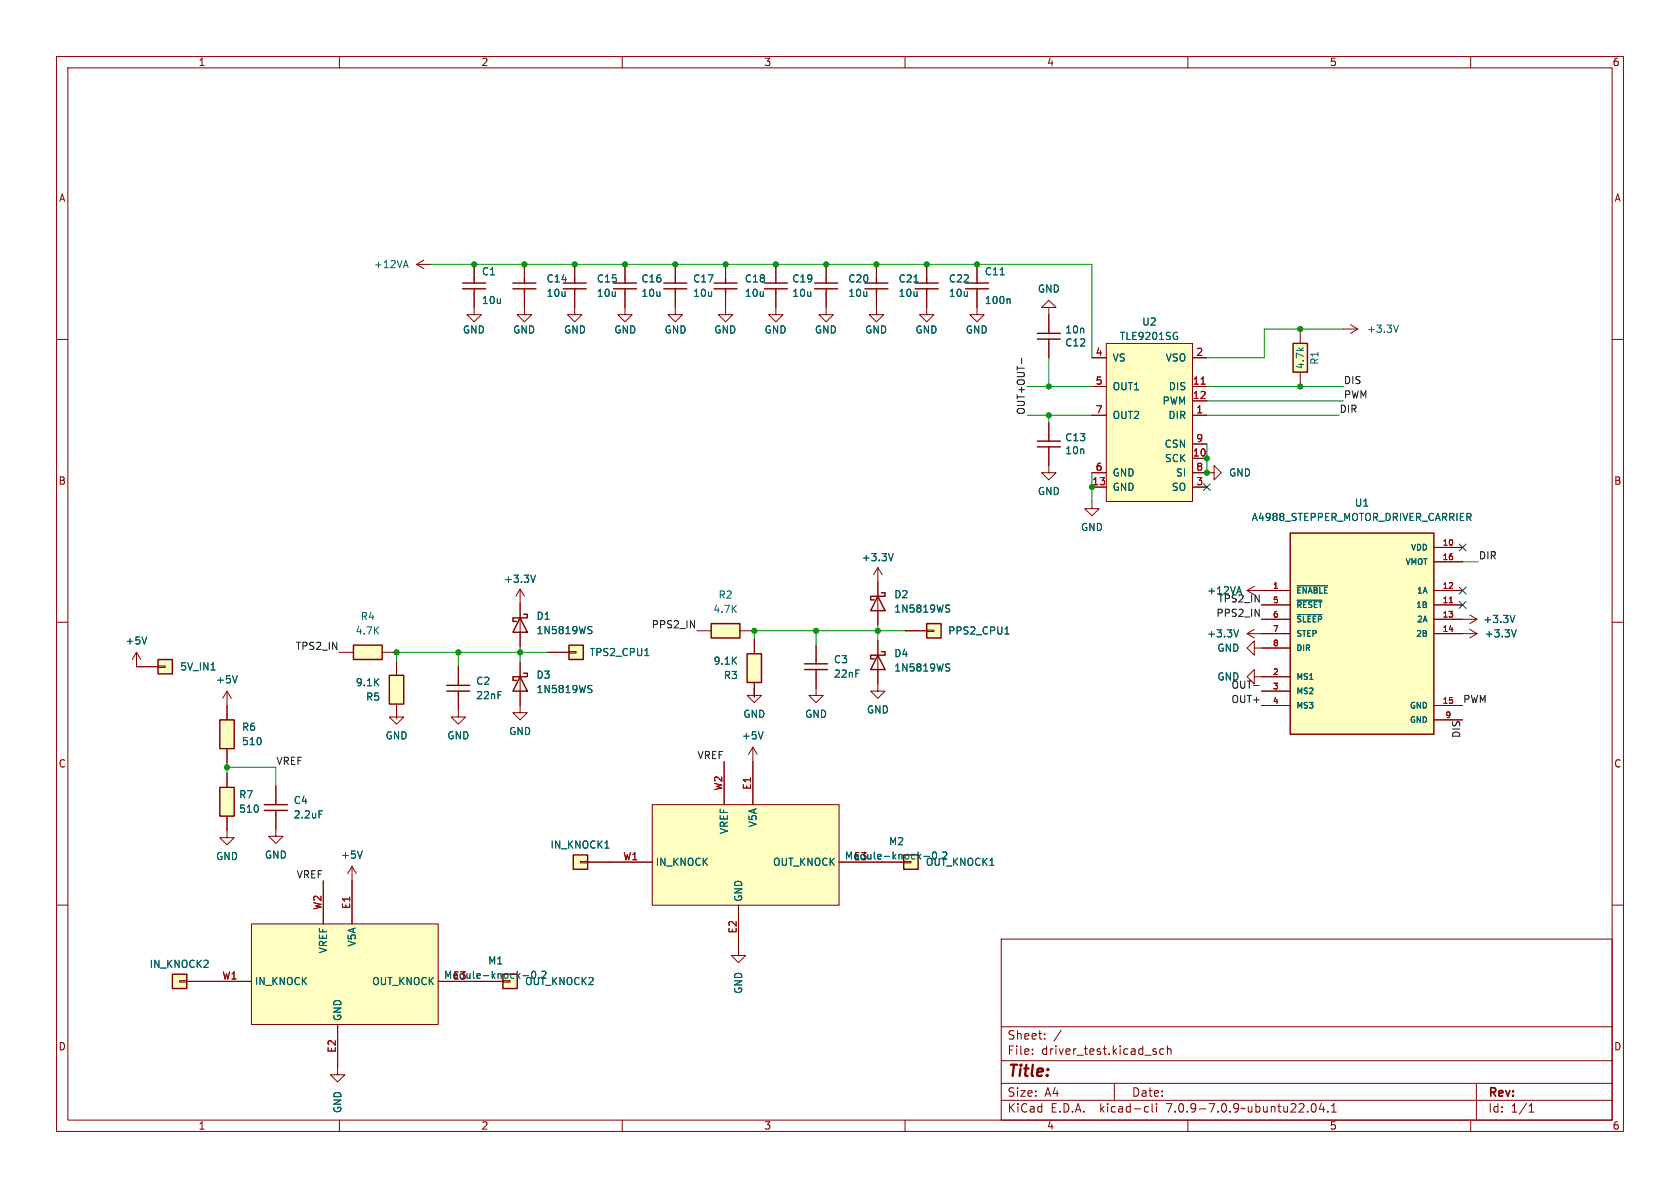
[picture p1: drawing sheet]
<svg xmlns="http://www.w3.org/2000/svg" width="297mm" height="210mm" viewBox="0 0 297 210" stroke-linecap="round" stroke-linejoin="round" font-family="sans-serif">
<g fill="none" stroke="#840000" stroke-width=".18">
<path d="M10 10h277v190h-277zM12 12h273v186h-273zM60 10v2M110 10v2M160 10v2M210 10v2M260 10v2M10 60h2M73.7 46.7l1.2 .8M73.7 46.7h2.5M74.9 46l-1.2 .7M83.8 51.8v3.8h-1.3l1.3 1.3 1.3-1.3h-1.3"/>
<path d="M83.8 46.7v2.6M92.7 51.8v3.8h-1.3l1.3 1.3 1.3-1.3h-1.3M92.7 46.7v2.6M101.6 51.8v3.8h1.3l-1.3 1.3-1.3-1.3h1.3M101.6 46.7v2.6M110.5 51.8v3.8h1.3l-1.3 1.3-1.3-1.3h1.3M110.5 46.7v2.6M119.4 51.8v3.8h1.2l-1.2 1.3-1.3-1.3h1.3M119.4 46.7v2.6M128.3 51.8v3.8h-1.3l1.3 1.3 1.2-1.3h-1.2M128.3 46.7v2.6M137.2 51.8v3.8h-1.3l1.3 1.3 1.2-1.3h-1.2"/>
<path d="M137.2 46.7v2.6M146 51.8v3.8h-1.2l1.2 1.3 1.3-1.3h-1.3M146 46.7v2.6M154.9 51.8v3.8h-1.2l1.2 1.3 1.3-1.3h-1.3M154.9 46.7v2.6M163.8 51.8v3.8h-1.2l1.2 1.3 1.3-1.3h-1.3M163.8 46.7v2.6M172.7 51.8v3.8h-1.3l1.3 1.3 1.3-1.3h-1.3M172.7 46.7v2.6M185.4 54.4h1.3l-1.3-1.3-1.3 1.3h1.3v3.8M229.9 58.2v2.5M237.5 58.2h2.5"/>
<path d="M238.8 57.4l1.2 .8M240 58.2l-1.2 .7M285 60h2M185.4 79.8v3.8h-1.3l1.3 1.2 1.3-1.2h-1.3M185.4 60.7v2.5M185.4 74.7v2.5M193 73.4h2.6M193 68.3h2.6M193 63.2h2.6M195.6 60.7h15.2v27.9h-15.2zM210.8 73.4h2.6M210.8 68.3h2.6"/>
<path d="M210.8 70.9h2.6M210.8 63.2h2.6M210.8 78.5h2.6M229.9 65.8v2.5M193 88.6v1.3h-1.2l1.2 1.3 1.3-1.3h-1.3M193 86.1h2.6M193 83.6h2.6M210.8 83.6h3.8v1.2l1.3-1.2-1.3-1.3v1.3M210.8 81h2.6M210.8 86.1h2.6M253.5 96.8h5.1M253.5 99.3h5.1"/>
<path d="M10 110h2M24.1 115.3l-.7 1.3M24.1 115.3v2.6h3.8M24.1 115.3l.8 1.3M27.9 117.7h1.3v.3h-1.3zM59.9 115.3h2.6M67.6 115.3h2.5M70.1 116.8v2.6M81 117.9v2.5M91.9 117.1v8.9h-1.2l1.2 1.3 1.3-1.3h-1.3M91.9 104.1v10.2M91.9 104.1l-.7 1.3"/>
<path d="M91.9 104.1l.8 1.3M96.8 115.3h3.8M100.6 115.2h1.3v.2h-1.3zM123.2 111.5h2.5M130.8 111.5h2.5M133.3 113v2.6M144.3 119.1v3.8h-1.3l1.3 1.3 1.2-1.3h-1.2M144.3 114v2.6M155.2 113.3v8.9h-1.3l1.3 1.2 1.3-1.2h-1.3M155.2 100.3v10.2M155.2 100.3l-.8 1.3M155.2 100.3l.8 1.3"/>
<path d="M160 111.5h3.8M163.8 111.4h1.3v.2h-1.3zM220.5 104.4h7.6M220.5 112h7.6M220.5 112l1.2 .8M220.5 104.4l1.2 .8M221.7 114.6v-1.3l-1.2 1.3 1.2 1.2v-1.2h6.4M221.7 119.6v-1.2l-1.2 1.2 1.2 1.3v-1.3h6.4M221.7 111.3l-1.2 .7M221.7 103.6l-1.2 .8M223 106.9h5.1M223 109.5h5.1"/>
<path d="M253.5 104.4h5.1M253.5 106.9h5.1M253.5 109.5h7.6M253.5 112h7.6M259.8 111.3l1.3 .7M259.8 108.7l1.3 .8M261.1 112l-1.3 .8M261.1 109.5l-1.3 .7M285 110h2M40.1 122.2l-.7 1.2M40.1 122.2v5.1M40.1 132.3v2.6"/>
<path d="M40.1 136.7v2.5M40.1 122.2l.8 1.2M48.8 138.9v2.6M70.1 125.5v1.2h-1.3l1.3 1.3 1.3-1.3h-1.3M70.1 124.5v2.5M81 122.9v3.8h-1.2l1.2 1.3 1.3-1.3h-1.3M128 134.6v7.6M133.1 132.1l-.8 1.3M133.1 132.1v10.1M133.1 132.1l.8 1.3M133.3 121.7v1.2h-1.2l1.2 1.3 1.3-1.3h-1.3M133.3 120.7v2.5"/>
<path d="M223 124.7h5.1M223 122.2h5.1M253.5 124.7h5.1M253.5 127.3h5.1M10 160h2M40.1 144.3v3.8h-1.2l1.2 1.3 1.3-1.3h-1.3M48.8 144v3.8h-1.3l1.3 1.3 1.2-1.3h-1.2M57.1 155.7v7.6M62.2 153.2l-.7 1.2M62.2 153.2v10.1M62.2 153.2l.8 1.2M102.6 152.3h1.3v.2h-1.3z"/>
<path d="M103.9 152.4h11.4M115.3 142.2h33v17.8h-33zM148.3 152.4h11.5M285 160h2M31.7 173.4h1.3v.2h-1.3zM33 173.5h11.4M44.4 163.3h33.1v17.8h-33.1zM77.5 173.5h11.4M130.6 160v8.9h-1.3l1.3 1.3 1.2-1.3h-1.2M177 166h108v32h-108zM59.7 181.1v8.9h-1.3l1.3 1.3 1.3-1.3h-1.3M60 198v2"/>
<path d="M110 198v2M160 198v2M177 194.5h108M177 191.5h108M177 187.5h108M177 181.5h108M182.5 186.3v.1M182.5 185.5v.1M184.7 183.6v.1M184.7 182.8v.1M187.6 182.1l-1.3 2M197 191.5v3"/>
<path d="M202.6 195.6l.4 .1M203 196.5l-.4 .1M203.7 195.1v1.3l.2 .2M204.2 185.9l.3 .2-.3 .3M204.2 185.4l.2 .1M204.5 195.1v.1M204.5 195.6v1M205.7 185.5l-.4-.1-.3 .3v.4l.2 .2h.5M206.4 185.5l.2-.1 .4 .1v.9M206.4 184.9v1.5M210 198v2M232 195.2l.2-.1a.81 .81 0 0 1 .6 .6 .81 .81 0 0 1-.3 .8l-.2 .1a.81 .81 0 0 1-.6-.6 .81 .81 0 0 1 .3-.8z"/>
<path d="M233.6 195l-.4 1.1h1M234 195.6v1M234.7 196.5v.1M235.4 196.6h.8M235.4 195.5l.4-.4v1.5M260 198v2M261 191.5v6.5M270.3 196.6h.9M270.3 195.5l.4-.4v1.5"/>
</g>
<g fill="none" stroke="#006464" stroke-width=".18">
<path d="M71.4 47h.6M71.7 46l.5 1.3M161.6 49.9h.7M176.8 48.6h.7M178.4 52.8l.2 .2v.7M207.9 59.5h.3v.4l-.3 .1M208 58.7l.1 .1M247.2 57.5l-.4 1.2M157.9 97.9l-.4 1.2M25.9 112.6l-.4 1.3M37.3 118.4h.7M41.9 119.5l-.4 1.2"/>
<path d="M94.7 101.7l-.5 1.2M104.2 111.4l.3 .1 .2 .3-.3 .2h-.3M104.2 110.8h.5M114 115.9h.7M167.4 118l.4 .1 .1 .3-.2 .2h-.3M167.4 107.5l.4 .2 .1 .3-.2 .2h-.3M167.4 117.4h.5M167.4 106.9l.5 .1M177.7 112.1h.7M177.9 111l.1-.2v1.3M218.8 104.6h.6M219 111.3l-.5 1.3"/>
<path d="M219.1 103.7l.4 1.3M229.3 103.6h5.4M229.3 106.1h4.4M229.3 108.6h4.5M267.8 108.8l-.4 1.3M268.1 111.3l-.5 1.3M104.2 121.8l.3 .1 .2 .3-.3 .2h-.3M104.2 121.2h.5M134.9 129.4l-.4 1.2M56.4 143.3h.6M64 150.4l-.4 1.3M106.9 149.9h.8"/>
<path d="M164.8 151.4l.1-.6 .2-.2 .4 .1 .1 .7M166.7 150.7l.4-.1 .3 .4-.8 .9M94 172.5v-.6l.3-.2 .3 .1 .1 .7M95.8 171.8l.5-.1 .2 .3-.8 1"/>
</g>
<g fill="none" stroke="#840000" stroke-width=".25">
<path d="M81.8 51.1h4.1M81.8 50h4.1M83.8 49.3v.7M83.8 51.1v.7M90.7 51.1h4M90.7 50h4M92.7 49.3v.7M92.7 51.1v.7M99.6 51.1h4M99.6 50h4M101.6 49.3v.7M101.6 51.1v.7"/>
<path d="M108.5 51.1h4M108.5 50h4M110.5 49.3v.7M110.5 51.1v.7M117.3 51.1h4.1M117.3 50h4.1M119.4 49.3v.7M119.4 51.1v.7M126.2 51.1h4.1M126.2 50h4.1M128.3 49.3v.7M128.3 51.1v.7"/>
<path d="M135.1 51.1h4.1M135.1 50h4.1M137.2 49.3v.7M137.2 51.1v.7M144 51.1h4.1M144 50h4.1M146 49.3v.7M146 51.1v.7M152.9 51.1h4.1M152.9 50h4.1M154.9 49.3v.7M154.9 51.1v.7"/>
<path d="M161.8 51.1h4.1M161.8 50h4.1M163.8 49.3v.7M163.8 51.1v.7M170.7 51.1h4.1M170.7 50h4.1M172.7 49.3v.7M172.7 51.1v.7M183.4 58.9h4.1M183.4 59.9h4.1M185.4 58.2v.7M185.4 59.9v.8"/>
<path d="M183.4 79h4.1M183.4 78h4.1M185.4 77.2v.8M185.4 79v.8M228.6 60.7h2.5v5.1h-2.5zM228.1 94.2h25.4v35.6h-25.4zM27.9 116.6h2.6v2.5h-2.6zM62.5 114h5.1v2.6h-5.1zM68.8 119.4h2.6v5.1h-2.6zM91.9 119.6l1.3 2.6h-2.5zM91.9 109.2l1.3 2.6h-2.5zM92.6 119h.6v.6h-2.5v.7h.6"/>
<path d="M92.6 108.6h.6v.6h-2.5v.7h.6M100.6 114h2.5v2.6h-2.5zM125.7 110.2h5.1v2.6h-5.1zM132.1 115.6h2.5v5.1h-2.5zM142.2 118.4h4.1M142.2 117.3h4.1M144.3 116.6v.7M144.3 118.4v.7M155.2 115.8l1.3 2.6h-2.6zM155.2 105.4l1.3 2.6h-2.6zM155.8 115.2h.7v.6h-2.6v.7h.7M155.8 104.8h.7v.6h-2.6v.6h.7"/>
<path d="M163.8 110.2h2.6v2.6h-2.6zM38.9 139.2h2.5v5.1h-2.5zM38.9 127.3h2.5v5h-2.5zM79 122.2h4.1M79 121.2h4.1M81 120.4v.8M81 122.2v.7M46.7 143.3h4.1M46.7 142.2h4.1M48.8 141.5v.7M48.8 143.3v.7M101.3 151.1h2.6v2.6h-2.6z"/>
<path d="M159.8 151.1h2.5v2.6h-2.5zM30.5 172.2h2.5v2.6h-2.5zM88.9 172.2h2.5v2.6h-2.5z"/>
</g>
<g fill="#ffffc2" stroke="#ffffc2" stroke-width=".18">
<path d="M62.5 114h5.1v2.6h-5.1z"/>
<path d="M30.5 172.2h2.5v2.6h-2.5z"/>
<path d="M38.9 139.2h2.5v5.1h-2.5z"/>
<path d="M68.8 119.4h2.6v5.1h-2.6z"/>
<path d="M38.9 127.3h2.5v5h-2.5z"/>
<path d="M27.9 116.6h2.6v2.5h-2.6z"/>
<path d="M228.1 94.2h25.4v35.6h-25.4z"/>
<path d="M228.6 60.7h2.5v5.1h-2.5z"/>
<path d="M115.3 142.2h33v17.8h-33z"/>
<path d="M159.8 151.1h2.5v2.6h-2.5z"/>
<path d="M132.1 115.6h2.5v5.1h-2.5z"/>
<path d="M163.8 110.2h2.6v2.6h-2.6z"/>
<path d="M44.4 163.3h33.1v17.8h-33.1z"/>
<path d="M88.9 172.2h2.5v2.6h-2.5z"/>
<path d="M101.3 151.1h2.6v2.6h-2.6z"/>
<path d="M195.6 60.7h15.2v27.9h-15.2z"/>
<path d="M125.7 110.2h5.1v2.6h-5.1z"/>
<path d="M100.6 114h2.5v2.6h-2.5z"/>
</g>
<path d="M212.3 67.9h.8M256.2 106.5h.6" fill="none" stroke="#a90000" stroke-width=".18"/>
<path d="M180.6 63.3v1M221.6 121.2h1" fill="none" stroke="#0f0f0f" stroke-width=".18"/>
<g fill="none" stroke="#009600" stroke-width=".18">
<path d="M76.2 46.7h116.8v16.5M237.5 58.2h-14v5h-10.1M181.6 73.4h11.4M181.6 68.3h11.4M185.4 63.2v5.1M185.4 73.4v1.3M213.4 73.4h23.3M213.4 68.3h24.1M213.4 70.9h24.1M213.4 78.5v5.1M193 83.6v5M258.6 99.3h2.8"/>
<path d="M81 115.3v2.6M91.9 114.3v2.8M96.8 115.3h-26.7v1.5M144.3 111.5v2.5M155.2 110.5v2.8M160 111.5h-26.7v1.5M40.1 135.6h8.7v3.3M40.1 134.9v1.8M70.1 125.5v1.5M133.3 121.7v1.5"/>
</g>
<path d="M212.8 85.5l1.2 1.2M214 85.5l-1.2 1.2M258 96.2l1.2 1.2M259.2 96.2l-1.2 1.2M258 106.3l1.2 1.2M258 103.8l1.2 1.2M259.2 106.3l-1.2 1.2M259.2 103.8l-1.2 1.2" fill="none" stroke="#000084" stroke-width=".18"/>
<g fill="#009600" stroke="#009600" stroke-width=".18">
<circle cx="185.4" cy="73.4" r=".46"/>
<circle cx="193" cy="86.1" r=".46"/>
<circle cx="185.4" cy="68.3" r=".46"/>
<circle cx="81" cy="115.3" r=".46"/>
<circle cx="70.1" cy="115.3" r=".46"/>
<circle cx="101.6" cy="46.7" r=".46"/>
<circle cx="137.2" cy="46.7" r=".46"/>
<circle cx="92.7" cy="46.7" r=".46"/>
<circle cx="83.8" cy="46.7" r=".46"/>
<circle cx="119.4" cy="46.7" r=".46"/>
<circle cx="110.5" cy="46.7" r=".46"/>
<circle cx="128.3" cy="46.7" r=".46"/>
<circle cx="229.9" cy="68.3" r=".46"/>
<circle cx="213.4" cy="81" r=".46"/>
<circle cx="213.4" cy="83.6" r=".46"/>
<circle cx="229.9" cy="58.2" r=".46"/>
<circle cx="91.9" cy="115.3" r=".46"/>
<circle cx="40.1" cy="135.6" r=".46"/>
<circle cx="144.3" cy="111.5" r=".46"/>
<circle cx="155.2" cy="111.5" r=".46"/>
<circle cx="146" cy="46.7" r=".46"/>
<circle cx="154.9" cy="46.7" r=".46"/>
<circle cx="133.3" cy="111.5" r=".46"/>
<circle cx="163.8" cy="46.7" r=".46"/>
<circle cx="172.7" cy="46.7" r=".46"/>
</g>
<text font-size="2.8" fill="#840000" x="178" y="190.9">Title:</text>
<g font-size="2.1" fill="#840000">
<text x="178" y="184">Sheet:</text>
<text x="178" y="186.7">File:</text>
<text x="184.1" y="186.7">driver_test.kicad_sch</text>
<text x="178" y="196.9">KiCad</text>
<text x="178" y="194.1">Size:</text>
<text x="184.7" y="194.1">A4</text>
<text x="185.7" y="196.9">E.D.A.</text>
<text x="194.6" y="196.9">kicad-cli</text>
<text x="200" y="194.1">Date:</text>
<text x="206.5" y="196.9">7.0.9-7.0.9~ubuntu22.04.1</text>
<text x="263" y="194.3">Rev:</text>
<text x="263" y="196.9">Id:</text>
<text x="267.1" y="196.9">1/1</text>
</g>
<g font-size="1.8" fill="#840000">
<text x="35" y="11.9">1</text>
<text x="85" y="11.9">2</text>
<text x="135" y="11.9">3</text>
<text x="185" y="11.9">4</text>
<text x="235" y="11.9">5</text>
<text x="285" y="11.9">6</text>
<text x="10.3" y="35.9">A</text>
<text x="285.3" y="35.9">A</text>
<text x="10.3" y="85.9">B</text>
<text x="285.3" y="85.9">B</text>
<text x="10.3" y="135.9">C</text>
<text x="285.3" y="135.9">C</text>
<text x="10.3" y="185.9">D</text>
<text x="285.3" y="185.9">D</text>
<text x="35" y="199.9">1</text>
<text x="85" y="199.9">2</text>
<text x="135" y="199.9">3</text>
<text x="185" y="199.9">4</text>
<text x="235" y="199.9">5</text>
<text x="285" y="199.9">6</text>
</g>
<g font-size="1.8" fill="#006464">
<text x="66" y="47.6">+12VA</text>
<text x="85.1" y="48.9">C1</text>
<text x="85.1" y="53.9">10u</text>
<text x="96.5" y="50.1">C14</text>
<text x="96.5" y="52.7">10u</text>
<text x="105.4" y="50.1">C15</text>
<text x="105.4" y="52.7">10u</text>
<text x="113.3" y="50.1">C16</text>
<text x="113.3" y="52.7">10u</text>
<text x="122.4" y="50.1">C17</text>
<text x="122.4" y="52.7">10u</text>
<text x="131.6" y="50.1">C18</text>
<text x="131.6" y="52.7">10u</text>
<text x="140" y="50.1">C19</text>
<text x="140" y="52.7">10u</text>
<text x="149.9" y="50.1">C20</text>
<text x="149.9" y="52.7">10u</text>
<text x="158.8" y="50.1">C21</text>
<text x="158.8" y="52.7">10u</text>
<text x="167.6" y="50.1">C22</text>
<text x="167.6" y="52.7">10u</text>
<text x="174" y="53.9">100n</text>
<text x="174" y="48.9">C11</text>
<text x="183.4" y="51.9">GND</text>
<text x="81.7" y="59.2">GND</text>
<text x="90.6" y="59.2">GND</text>
<text x="99.6" y="59.2">GND</text>
<text x="108.5" y="59.2">GND</text>
<text x="117.4" y="59.2">GND</text>
<text x="126.2" y="59.2">GND</text>
<text x="135.1" y="59.2">GND</text>
<text x="144" y="59.2">GND</text>
<text x="152.9" y="59.2">GND</text>
<text x="161.7" y="59.2">GND</text>
<text x="170.6" y="59.2">GND</text>
<text x="188.2" y="59.2">10n</text>
<text x="201.8" y="57.8">U2</text>
<text x="241.6" y="59">+3.3V</text>
<text x="188.2" y="61.4">C12</text>
<text x="196.6" y="64.1">VS</text>
<text x="197.9" y="60.3">TLE9201SG</text>
<text x="206" y="64.1">VSO</text>
<text x="230.7" y="65.4" transform="rotate(-90 230.7 65.4)">4.7k</text>
<text x="233.3" y="64.6" transform="rotate(-90 233.3 64.6)">R1</text>
<text x="196.6" y="69.2">OUT1</text>
<text x="205.4" y="71.7">PWM</text>
<text x="206.5" y="69.2">DIS</text>
<text x="196.6" y="74.3">OUT2</text>
<text x="206.5" y="74.3">DIR</text>
<text x="188.2" y="78.2">C13</text>
<text x="188.2" y="80.5">10n</text>
<text x="205.8" y="79.3">CSN</text>
<text x="205.9" y="81.9">SCK</text>
<text x="183.4" y="87.7">GND</text>
<text x="196.6" y="87">GND</text>
<text x="196.6" y="84.4">GND</text>
<text x="207.1" y="87">SO</text>
<text x="207.8" y="84.4">SI</text>
<text x="217.2" y="84.4">GND</text>
<text x="239.4" y="89.8">U1</text>
<text x="191" y="94.1">GND</text>
<text x="221.2" y="92.3">A4988_STEPPER_MOTOR_DRIVER_CARRIER</text>
<text x="152.2" y="99.4">+3.3V</text>
<text x="89" y="103.2">+3.3V</text>
<text x="126.9" y="106">R2</text>
<text x="158" y="106">D2</text>
<text x="213.3" y="105.3">+12VA</text>
<text x="62.8" y="112.4">4.7K</text>
<text x="63.7" y="109.8">R4</text>
<text x="94.8" y="109.8">D1</text>
<text x="94.8" y="112.3">1N5819WS</text>
<text x="126" y="108.6">4.7K</text>
<text x="158" y="108.5">1N5819WS</text>
<text x="167.5" y="112.4">PPS2_CPU1</text>
<text x="213.3" y="112.9">+3.3V</text>
<text x="262.1" y="110.3">+3.3V</text>
<text x="262.4" y="112.9">+3.3V</text>
<text x="22.1" y="114.1">+5V</text>
<text x="31.8" y="118.7">5V_IN1</text>
<text x="104.1" y="116.2">TPS2_CPU1</text>
<text x="126" y="117.7">9.1K</text>
<text x="147.3" y="117.4">C3</text>
<text x="147.3" y="120">22nF</text>
<text x="158" y="116.4">D4</text>
<text x="158" y="118.9">1N5819WS</text>
<text x="215.1" y="115.4">GND</text>
<text x="38.1" y="121">+5V</text>
<text x="62.8" y="121.5">9.1K</text>
<text x="64.6" y="124.1">R5</text>
<text x="84.1" y="121.3">C2</text>
<text x="84.1" y="123.8">22nF</text>
<text x="94.8" y="120.2">D3</text>
<text x="94.8" y="122.7">1N5819WS</text>
<text x="127.9" y="120.2">R3</text>
<text x="215.1" y="120.5">GND</text>
<text x="42.7" y="129.4">R6</text>
<text x="42.7" y="131.9">510</text>
<text x="68.1" y="130.9">GND</text>
<text x="79" y="130.9">GND</text>
<text x="89.9" y="130.1">GND</text>
<text x="131.1" y="130.9">+5V</text>
<text x="131.3" y="127.1">GND</text>
<text x="142.2" y="127.1">GND</text>
<text x="153.2" y="126.3">GND</text>
<text x="42.2" y="141.3">R7</text>
<text x="42.2" y="143.9">510</text>
<text x="51.8" y="142.3">C4</text>
<text x="51.8" y="144.9">2.2uF</text>
<text x="128.9" y="147.5" transform="rotate(-90 128.9 147.5)">VREF</text>
<text x="134" y="146.3" transform="rotate(-90 134 146.3)">V5A</text>
<text x="157.1" y="149.6">M2</text>
<text x="38.1" y="152.2">GND</text>
<text x="46.7" y="152">GND</text>
<text x="60.2" y="152">+5V</text>
<text x="97.2" y="150.2">IN_KNOCK1</text>
<text x="115.8" y="153.3">IN_KNOCK</text>
<text x="136.6" y="153.3">OUT_KNOCK</text>
<text x="149.3" y="152.2">Module-knock-0.2</text>
<text x="163.6" y="153.3">OUT_KNOCK1</text>
<text x="131.4" y="159.5" transform="rotate(-90 131.4 159.5)">GND</text>
<text x="63.1" y="167.4" transform="rotate(-90 63.1 167.4)">V5A</text>
<text x="26.4" y="171.3">IN_KNOCK2</text>
<text x="58" y="168.6" transform="rotate(-90 58 168.6)">VREF</text>
<text x="78.4" y="173.2">Module-knock-0.2</text>
<text x="86.2" y="170.7">M1</text>
<text x="45" y="174.3">IN_KNOCK</text>
<text x="65.7" y="174.3">OUT_KNOCK</text>
<text x="92.7" y="174.3">OUT_KNOCK2</text>
<text x="131.4" y="175.8" transform="rotate(-90 131.4 175.8)">GND</text>
<text x="60.6" y="180.6" transform="rotate(-90 60.6 180.6)">GND</text>
<text x="60.6" y="196.9" transform="rotate(-90 60.6 196.9)">GND</text>
</g>
<g font-size="1.8" fill="#a90000">
<text x="193.6" y="63">4</text>
<text x="211.4" y="63">2</text>
<text x="193.6" y="68.1">5</text>
<text x="210.8" y="68.1">11</text>
<text x="210.8" y="70.6">12</text>
<text x="193.6" y="73.2">7</text>
<text x="211.4" y="73.2">1</text>
<text x="193.6" y="83.3">6</text>
<text x="210.8" y="80.8">10</text>
<text x="211.4" y="83.3">8</text>
<text x="211.4" y="78.2">9</text>
<text x="193" y="85.9">13</text>
<text x="211.4" y="85.9">3</text>
<text x="127.8" y="139.9" transform="rotate(-90 127.8 139.9)">W2</text>
<text x="132.8" y="139.7" transform="rotate(-90 132.8 139.7)">E1</text>
<text x="110.1" y="152.1">W1</text>
<text x="150.9" y="152.1">E3</text>
<text x="56.9" y="160.9" transform="rotate(-90 56.9 160.9)">W2</text>
<text x="62" y="160.8" transform="rotate(-90 62 160.8)">E1</text>
<text x="130.3" y="165.1" transform="rotate(-90 130.3 165.1)">E2</text>
<text x="39.2" y="173.2">W1</text>
<text x="80" y="173.2">E3</text>
<text x="59.4" y="186.2" transform="rotate(-90 59.4 186.2)">E2</text>
</g>
<g font-size="1.8" fill="#0f0f0f">
<text x="237.5" y="68">DIS</text>
<text x="237.5" y="70.5">PWM</text>
<text x="181.3" y="73.4" transform="rotate(-90 181.3 73.4)">OUT+ OUT-</text>
<text x="236.7" y="73.1">DIR</text>
<text x="261.4" y="99">DIR</text>
<text x="215.2" y="106.6">TPS2_IN</text>
<text x="115.1" y="111.2">PPS2_IN</text>
<text x="214.9" y="109.1">PPS2_IN</text>
<text x="52.2" y="115">TPS2_IN</text>
<text x="217.6" y="124.4">OUT+</text>
<text x="217.6" y="121.8">OUT-</text>
<text x="258.6" y="124.4">PWM</text>
<text x="258.2" y="130.5" transform="rotate(-90 258.2 130.5)">DIS</text>
<text x="48.8" y="135.3">VREF</text>
<text x="123.2" y="134.3">VREF</text>
<text x="52.4" y="155.4">VREF</text>
</g>
<g font-size="1.4" fill="#006464">
<text x="248.4" y="100.1">VMOT</text>
<text x="249.3" y="97.5">VDD</text>
<text x="229.1" y="105.1">~{ENABLE}</text>
<text x="229.1" y="107.7">~{RESET}</text>
<text x="250.2" y="107.7">1B</text>
<text x="250.4" y="105.1">1A</text>
<text x="229.1" y="110.2">~{SLEEP}</text>
<text x="229.1" y="112.8">STEP</text>
<text x="250.2" y="112.8">2B</text>
<text x="250.4" y="110.2">2A</text>
<text x="229.1" y="115.3">DIR</text>
<text x="229.1" y="120.4">MS1</text>
<text x="229.1" y="122.9">MS2</text>
<text x="229.1" y="125.5">MS3</text>
<text x="249.1" y="125.5">GND</text>
<text x="249.1" y="128">GND</text>
</g>
<g font-size="1.4" fill="#a90000">
<text x="254.9" y="96.5">10</text>
<text x="254.9" y="99.1">16</text>
<text x="224.9" y="104.1">1</text>
<text x="224.9" y="106.7">5</text>
<text x="254.9" y="106.7">11</text>
<text x="254.9" y="104.1">12</text>
<text x="224.9" y="109.2">6</text>
<text x="224.9" y="111.8">7</text>
<text x="254.9" y="109.2">13</text>
<text x="254.9" y="111.8">14</text>
<text x="224.9" y="119.4">2</text>
<text x="224.9" y="114.3">8</text>
<text x="224.9" y="121.9">3</text>
<text x="224.9" y="124.5">4</text>
<text x="254.9" y="124.5">15</text>
<text x="255.4" y="127">9</text>
</g>
</svg>
